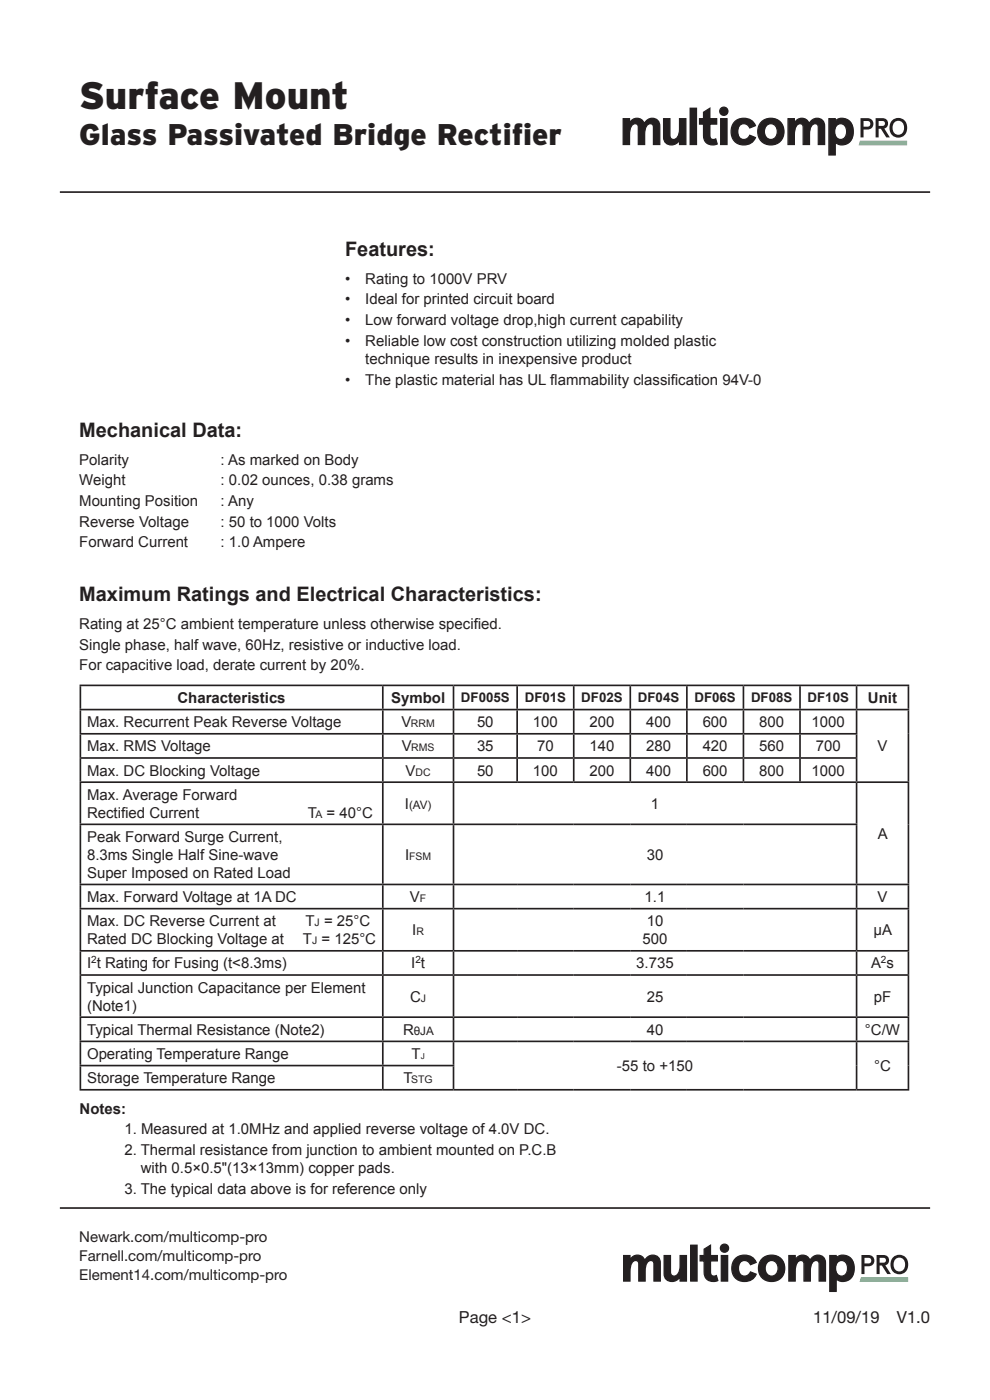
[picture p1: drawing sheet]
<svg xmlns="http://www.w3.org/2000/svg" width="210mm" height="297mm" viewBox="0 0 210 297" stroke-linecap="round" stroke-linejoin="round" font-family="sans-serif">
<path d="M12.7 40.8h184.6M12.7 256.3h184.6" fill="none" stroke="#231f20" stroke-width=".35"/>
<g fill="none" stroke="#231f20" stroke-width=".26">
<path d="M132.2 25.2h1.3v.9a1.68 1.68 0 0 1 1.6-1 1.68 1.68 0 0 1 1.5 1.1 1.7 1.7 0 0 1 1.9-1.1 1.7 1.7 0 0 1 1.5 1.7v3.9h-1.4v-3.7a.76 .76 0 0 0-.7-.8 .76 .76 0 0 0-.8 .6 7.1 7.1 0 0 0-.4 3.9h-1.3v-3.7a.76 .76 0 0 0-.7-.8 .76 .76 0 0 0-.8 .6 7.5 7.5 0 0 0-.4 3.9h-1.3zM140.8 25.2h1.3v3.5a.85 .85 0 0 0 .7 .9 .85 .85 0 0 0 1-.6 6.4 6.4 0 0 0 .3-3.8h1.4v5.5h-1.4v-.9a1.84 1.84 0 0 1-1.7 .9 1.84 1.84 0 0 1-1.6-1.1zM146.4 23h1.3v7.7h-1.3zM149.2 23.8l1.4-.8v2.2h1.4v1.1h-1.4v2.8a.82 .82 0 0 0 1.2 .4l.3 1.1a1.99 1.99 0 0 1-2.9-1.9v-2.4h-.8v-1.1h.8zM152.9 25.2h1.3v5.5h-1.3zM156 25.7a2.78 2.78 0 0 1 4.2 1l-1.2 .4a1.33 1.33 0 0 0-1.6-.8 1.33 1.33 0 0 0-.9 1.6 1.33 1.33 0 0 0 .9 1.6 1.33 1.33 0 0 0 1.6-.8l1.2 .5a2.74 2.74 0 0 1-3.4 1.4 2.74 2.74 0 0 1-1.7-3.3l.5-1.1zM161.7 25.7a2.83 2.83 0 0 1 4.1 .5 2.83 2.83 0 0 1-.8 4.1 2.83 2.83 0 0 1-4-1.1 3.1 3.1 0 0 1 .7-3.5zM162.7 26.6a1.38 1.38 0 0 1 1.5-.1 1.38 1.38 0 0 1 .7 1.4 1.4 1.4 0 0 1-1.4 1.7 1.4 1.4 0 0 1-1.4-1.7l.3-1zM167.2 25.2h1.3v.9a1.68 1.68 0 0 1 1.6-1 1.68 1.68 0 0 1 1.5 1.1 1.7 1.7 0 0 1 1.9-1.1 1.7 1.7 0 0 1 1.4 1.7v3.9h-1.3v-3.7a.76 .76 0 0 0-.7-.8 .76 .76 0 0 0-.8 .6 7.1 7.1 0 0 0-.4 3.9h-1.3v-3.7a.76 .76 0 0 0-.7-.8 .76 .76 0 0 0-.9 .6 7.5 7.5 0 0 0-.3 3.9h-1.3zM175.8 25.2h1.4v.5a2.31 2.31 0 0 1 2.7-.3 2.31 2.31 0 0 1 1.1 2.5 2.35 2.35 0 0 1-1.1 2.5 2.35 2.35 0 0 1-2.7-.2v2.7h-1.4zM177.6 26.5a1.29 1.29 0 0 1 1.5 0 1.29 1.29 0 0 1 .5 1.4 1.32 1.32 0 0 1-1.3 1.7 1.32 1.32 0 0 1-1.2-1.7v-.6z"/>
<circle cx="153.5" cy="23.6" r=".87"/>
</g>
<g fill="#231f20">
<path d="M132.2 25.2h1.3v.9a1.68 1.68 0 0 1 1.6-1 1.68 1.68 0 0 1 1.5 1.1 1.7 1.7 0 0 1 1.9-1.1 1.7 1.7 0 0 1 1.5 1.7v3.9h-1.4v-3.7a.76 .76 0 0 0-.7-.8 .76 .76 0 0 0-.8 .6 7.1 7.1 0 0 0-.4 3.9h-1.3v-3.7a.76 .76 0 0 0-.7-.8 .76 .76 0 0 0-.8 .6 7.5 7.5 0 0 0-.4 3.9h-1.3z"/>
<path d="M140.8 25.2h1.3v3.5a.85 .85 0 0 0 .7 .9 .85 .85 0 0 0 1-.6 6.4 6.4 0 0 0 .3-3.8h1.4v5.5h-1.4v-.9a1.84 1.84 0 0 1-1.7 .9 1.84 1.84 0 0 1-1.6-1.1z"/>
<path d="M146.4 23h1.4v7.7h-1.4z"/>
<path d="M149.3 23.8l1.3-.8v2.2h1.4v1.1h-1.4l.1 2.8a.82 .82 0 0 0 1.1 .4l.4 1.1a1.99 1.99 0 0 1-2.9-1.9v-2.4h-.9v-1.1h.9z"/>
<path d="M156 25.7a2.78 2.78 0 0 1 4.3 1l-1.2 .4a1.33 1.33 0 0 0-1.7-.8 1.33 1.33 0 0 0-.9 1.6 1.33 1.33 0 0 0 .9 1.6 1.33 1.33 0 0 0 1.7-.8l1.2 .5a2.74 2.74 0 0 1-3.5 1.4 2.74 2.74 0 0 1-1.6-3.3l.4-1.1z"/>
<path d="M167.2 25.2h1.3v.9a1.68 1.68 0 0 1 1.7-1 1.68 1.68 0 0 1 1.5 1.1 1.7 1.7 0 0 1 1.8-1.1 1.7 1.7 0 0 1 1.5 1.7v3.9h-1.4v-3.7a.76 .76 0 0 0-.6-.8 .76 .76 0 0 0-.9 .6 7.1 7.1 0 0 0-.3 3.9h-1.4v-3.7a.76 .76 0 0 0-.7-.8 .76 .76 0 0 0-.8 .6 7.5 7.5 0 0 0-.4 3.9h-1.3z"/>
<path d="M152.7 23.6a.87 .87 0 0 1 1.7 0 .87 .87 0 0 1-1.7 0zM152.9 25.2h1.3v5.5h-1.3z"/>
<path d="M160.7 27.9a2.85 2.85 0 0 1 5.7 0 2.85 2.85 0 0 1-5.7 0zM162.7 26.6a1.77 1.77 0 0 0 .8 3 1.71 1.71 0 0 0 1.4-1.7 1.71 1.71 0 0 0-1.4-1.7z"/>
<path d="M175.9 25.2h1.3v.5a2.31 2.31 0 0 1 2.7-.3 2.31 2.31 0 0 1 1.1 2.5 2.35 2.35 0 0 1-1.1 2.5 2.35 2.35 0 0 1-2.7-.2v2.7h-1.3zM177.6 26.5a2.03 2.03 0 0 0 .4 3 1.35 1.35 0 0 0 1.6-1.6 1.31 1.31 0 0 0-.5-1.4 1.31 1.31 0 0 0-1.5 0z"/>
<path d="M182.5 25.1h1.5a1.21 1.21 0 0 1 1.3 1.2 1.21 1.21 0 0 1-1.3 1.2h-.8v1.7h-.7zM183.2 25.7v1.2h.8a.6 .6 0 0 0 .6-.6 .6 .6 0 0 0-.6-.6z"/>
<path d="M185.7 25.1h1.5a1.13 1.13 0 0 1 1.2 .9 1.13 1.13 0 0 1-.8 1.3l1.2 1.9h-.8l-1.1-1.9h-.5v1.9h-.7zM186.4 25.7v1h1.1a.53 .53 0 0 0 .2-.6 .53 .53 0 0 0-.5-.4z"/>
<path d="M189.2 25.5a1.95 1.95 0 0 1 2.5-.1 1.95 1.95 0 0 1 .7 2.3 1.87 1.87 0 0 1-2.2 1.5 1.87 1.87 0 0 1-1.5-2.1v-.6zM189.8 25.9a1.56 1.56 0 0 0-.5 1.5 1.56 1.56 0 0 0 1.3 1.2 1.51 1.51 0 0 0 1.2-1.5 1.51 1.51 0 0 0-1.2-1.5z"/>
</g>
<path d="M182.4 29.9h10v.9h-10.3z" fill="#4aba73"/>
<g fill="none" stroke="#231f20" stroke-width=".26">
<path d="M132.3 266.4h1.3v.8a1.69 1.69 0 0 1 1.6-.9 1.69 1.69 0 0 1 1.6 1.1 1.71 1.71 0 0 1 1.8-1.1 1.71 1.71 0 0 1 1.5 1.6v3.9h-1.4v-3.6a.77 .77 0 0 0-.7-.8 .77 .77 0 0 0-.8 .6 6.9 6.9 0 0 0-.3 3.8h-1.4v-3.6a.77 .77 0 0 0-.7-.8 .77 .77 0 0 0-.8 .6 7.3 7.3 0 0 0-.4 3.8h-1.3zM140.9 266.4h1.3v3.4a.85 .85 0 0 0 .7 .9 .85 .85 0 0 0 1-.5 6.2 6.2 0 0 0 .4-3.8h1.3v5.4h-1.3v-.9a1.85 1.85 0 0 1-1.8 1 1.85 1.85 0 0 1-1.6-1.2zM146.5 264.2h1.4v7.6h-1.4zM149.4 265l1.3-.8v2.2h1.5v1.1h-1.5l.1 2.8a.83 .83 0 0 0 1.2 .3l.3 1.1a2 2 0 0 1-2.9-1.8v-2.4h-.9v-1.1h.9zM153 266.4h1.4v5.4h-1.4zM156.1 266.9a2.8 2.8 0 0 1 4.3 .9l-1.2 .5a1.33 1.33 0 0 0-1.6-.8 1.33 1.33 0 0 0-1 1.6 1.33 1.33 0 0 0 1 1.6 1.33 1.33 0 0 0 1.6-.9l1.2 .5a2.77 2.77 0 0 1-3.7 1.3 2.77 2.77 0 0 1-1.3-3.8zM162.8 267.7a1.47 1.47 0 0 1 1.8 .1 1.47 1.47 0 0 1 .4 1.8 1.37 1.37 0 0 1-1.6 1.1 1.37 1.37 0 0 1-1.1-1.6l.2-1zM167.3 266.4h1.4v.8a1.69 1.69 0 0 1 1.6-.9 1.69 1.69 0 0 1 1.5 1.1 1.71 1.71 0 0 1 1.9-1.1 1.71 1.71 0 0 1 1.4 1.6v3.9h-1.3v-3.6a.77 .77 0 0 0-.7-.8 .77 .77 0 0 0-.9 .6 6.9 6.9 0 0 0-.3 3.8h-1.4v-3.6a.77 .77 0 0 0-.6-.8 .77 .77 0 0 0-.9 .6 7.3 7.3 0 0 0-.3 3.8h-1.4zM176 266.4h1.4v.5a2.31 2.31 0 0 1 2.7-.3 2.31 2.31 0 0 1 1.1 2.5 2.35 2.35 0 0 1-1.1 2.4 2.35 2.35 0 0 1-2.7-.2v2.7h-1.4zM177.8 267.7a1.3 1.3 0 0 1 1.5-.1 1.3 1.3 0 0 1 .5 1.5 1.31 1.31 0 0 1-1.3 1.6 1.31 1.31 0 0 1-1.3-1.6l.1-.6z"/>
<circle cx="153.7" cy="264.8" r=".87"/>
<circle cx="163.7" cy="269.1" r="2.83"/>
</g>
<g fill="#231f20">
<path d="M132.3 266.4h1.3v.8a1.69 1.69 0 0 1 1.6-.9 1.69 1.69 0 0 1 1.6 1.1 1.71 1.71 0 0 1 1.8-1.1 1.71 1.71 0 0 1 1.5 1.6v3.9h-1.4v-3.6a.77 .77 0 0 0-.7-.8 .77 .77 0 0 0-.8 .6 6.9 6.9 0 0 0-.3 3.8h-1.4v-3.6a.77 .77 0 0 0-.7-.8 .77 .77 0 0 0-.8 .6 7.3 7.3 0 0 0-.4 3.8h-1.3z"/>
<path d="M140.9 266.4h1.3v3.4a.85 .85 0 0 0 .7 .9 .85 .85 0 0 0 1-.5 6.2 6.2 0 0 0 .4-3.8h1.3v5.4h-1.3v-.9a1.85 1.85 0 0 1-1.8 1 1.85 1.85 0 0 1-1.6-1.2z"/>
<path d="M146.5 264.2h1.4v7.6h-1.4z"/>
<path d="M149.4 265l1.3-.8v2.2h1.5v1.1h-1.5l.1 2.8a.83 .83 0 0 0 1.2 .3l.3 1.1a2 2 0 0 1-2.9-1.8v-2.4h-.9v-1.1h.9z"/>
<path d="M156.1 266.9a2.8 2.8 0 0 1 4.3 .9l-1.2 .5a1.33 1.33 0 0 0-1.6-.8 1.33 1.33 0 0 0-.9 1.6 1.33 1.33 0 0 0 .9 1.6 1.33 1.33 0 0 0 1.6-.9l1.2 .5a2.77 2.77 0 0 1-3.7 1.3 2.77 2.77 0 0 1-1.2-3.8z"/>
<path d="M167.4 266.4h1.3v.8a1.69 1.69 0 0 1 1.6-.9 1.69 1.69 0 0 1 1.5 1.1 1.71 1.71 0 0 1 1.9-1.1 1.71 1.71 0 0 1 1.4 1.6v3.9h-1.3v-3.6a.77 .77 0 0 0-.7-.8 .77 .77 0 0 0-.8 .6 6.9 6.9 0 0 0-.4 3.8h-1.3v-3.6a.77 .77 0 0 0-.7-.8 .77 .77 0 0 0-.8 .6 7.3 7.3 0 0 0-.4 3.8h-1.3z"/>
<path d="M152.8 264.8a.9 .9 0 0 1 1.8 0 .9 .9 0 0 1-1.8 0zM153 266.4h1.4v5.4h-1.4z"/>
<path d="M160.9 269.1a2.83 2.83 0 0 1 5.6 0 2.83 2.83 0 0 1-5.6 0zM162.8 267.7a1.75 1.75 0 0 0 .9 3 1.69 1.69 0 0 0 1.4-1.6 1.69 1.69 0 0 0-1.4-1.7z"/>
<path d="M176.1 266.4h1.3v.5a2.31 2.31 0 0 1 2.7-.3 2.31 2.31 0 0 1 1.1 2.5 2.35 2.35 0 0 1-1.1 2.4 2.35 2.35 0 0 1-2.7-.2v2.7h-1.3zM177.8 267.7a1.79 1.79 0 0 0 .8 3 1.75 1.75 0 0 0 1.3-1.5 1.75 1.75 0 0 0-.9-1.7h-.9z"/>
<path d="M182.7 266.2h1.5a1.2 1.2 0 0 1 1.3 1.2 1.2 1.2 0 0 1-1.3 1.2h-.8v1.7h-.7zM183.4 266.8v1.2h.8a.6 .6 0 0 0 .6-.6 .6 .6 0 0 0-.6-.6z"/>
<path d="M185.9 266.2h1.5a1.12 1.12 0 0 1 1.2 .9 1.12 1.12 0 0 1-.8 1.3l1.2 1.9h-.8l-1.1-1.8h-.5v1.8h-.7zM186.6 266.8v1.1l1.1-.1a.52 .52 0 0 0 .2-.6 .52 .52 0 0 0-.5-.4z"/>
<path d="M189.5 266.7a1.95 1.95 0 0 1 2.4-.2 1.95 1.95 0 0 1 .7 2.4 1.92 1.92 0 0 1-2.5 1.3 1.92 1.92 0 0 1-1.1-2.6zM190.1 267a1.54 1.54 0 0 0-.6 1.6 1.54 1.54 0 0 0 1.3 1.1 1.49 1.49 0 0 0 1.2-1.4 1.49 1.49 0 0 0-1.2-1.5z"/>
</g>
<path d="M182.6 271h10v.9h-10.3z" fill="#4aba73"/>
<g fill="none" stroke="#231f20" stroke-width=".35">
<path d="M16.9 145.4h176M16.9 150.5h176M16.9 155.7h165M17 145.6v4.8M17 150.7v4.8M17 155.8v4.8M81.2 145.6v4.8M81.2 150.7v4.8M81.2 155.8v4.8M96.2 145.6v4.8M96.2 150.7v4.8M96.2 155.8v4.8"/>
<path d="M109.7 145.6v4.8M109.7 150.7v4.8M109.7 155.8v4.8M121.7 145.6v4.8M121.7 150.7v4.8M121.7 155.8v4.8M133.7 145.6v4.8M133.7 150.7v4.8M133.7 155.8v4.8M145.7 145.6v4.8M145.7 150.7v4.8M145.7 155.8v4.8"/>
<path d="M157.7 145.6v4.8M157.7 150.7v4.8M157.7 155.8v4.8M169.7 145.6v4.8M169.7 150.7v4.8M169.7 155.8v4.8M181.7 145.6v4.8M181.7 150.7v4.8M181.7 155.8v4.8M192.7 145.6v4.8M192.7 150.7v15.1M16.9 160.8h165"/>
<path d="M16.9 165.9h176M16.9 174.9h165M17 161v4.8M17 166.1v8.6M17 175.1v12.4M81.2 161v4.8M81.2 166.1v8.6M81.2 175.1v12.4M96.2 161v4.8M96.2 166.1v8.6M96.2 175.1v12.4M109.7 161v4.8"/>
<path d="M121.7 161v4.8M133.7 161v4.8M145.7 161v4.8M157.7 161v4.8M169.7 161v4.8M181.7 161v4.8M181.7 166.1v8.6M181.7 175.1v12.4M192.7 166.1v21.4M16.9 187.6h176M16.9 192.8h176M17 187.8v4.8"/>
<path d="M17 192.9v8.6M81.2 187.8v4.8M81.2 192.9v8.6M96.2 187.8v4.8M96.2 192.9v8.6M181.7 187.8v4.8M181.7 192.9v8.6M192.7 187.8v4.8M192.7 192.9v8.6M16.9 201.7h176M16.9 206.8h176M16.9 215.8h176"/>
<path d="M17 201.9v4.8M17 207v8.6M17 216v4.7M81.2 201.9v4.8M81.2 207v8.6M81.2 216v4.7M96.2 201.9v4.8M96.2 207v8.6M96.2 216v4.7M181.7 201.9v4.8M181.7 207v8.6M181.7 216v4.7"/>
<path d="M192.7 201.9v4.8M192.7 207v8.6M192.7 216v4.7M16.9 220.9h176M16.9 226.1h79.5M16.9 231.2h176M17 221.1v4.8M17 226.2v4.8M81.2 221.1v4.8M81.2 226.2v4.8M96.2 221.1v4.8M96.2 226.2v4.8"/>
<path d="M181.7 221.1v9.9M192.7 221.1v9.9"/>
</g>
<text font-size="8.1" fill="#231f20" x="16.8" y="23.2">Surface Mount</text>
<g font-size="6.3" fill="#231f20">
<text x="16.8" y="30.8">Glass Passivated Bridge Rectif</text>
<text x="108.6" y="30.8">ier</text>
</g>
<g font-size="4.2" fill="#231f20">
<text x="73.2" y="54.3">Features:</text>
<text x="16.8" y="92.7">Mechanical Data:</text>
<text x="16.8" y="127.6">Maximum Ratings and Electrical Characteristics:</text>
</g>
<g font-size="3.5" fill="#231f20">
<text x="97.4" y="280.6">Page &lt;1&gt;</text>
<text x="172.5" y="280.6">11/09/19</text>
<text x="190.2" y="280.6">V1.0</text>
</g>
<g font-size="3.2" fill="#231f20">
<text x="73.2" y="60.2">•</text>
<text x="73.2" y="64.6">•</text>
<text x="77.5" y="60.2">Rating to 1000V PRV</text>
<text x="77.5" y="64.6">Ideal for printed circuit board</text>
<text x="73.2" y="69">•</text>
<text x="77.5" y="69">Low forward voltage drop,high current capability</text>
<text x="73.2" y="73.3">•</text>
<text x="77.5" y="73.3">Reliable low cost construction utilizing molded plastic</text>
<text x="77.5" y="77.2">technique results in inexpensive product</text>
<text x="73.2" y="81.6">•</text>
<text x="77.5" y="81.6">The plastic material has UL f</text>
<text x="116.7" y="81.6">lammability classif</text>
<text x="142.3" y="81.6">ication 94V-0</text>
<text x="16.8" y="98.6">Polarity</text>
<text x="46.8" y="98.6">: As marked on Body</text>
<text x="16.8" y="102.9">Weight</text>
<text x="16.8" y="107.3">Mounting Position</text>
<text x="46.8" y="102.9">: 0.02 ounces, 0.38 grams</text>
<text x="46.8" y="107.3">: Any</text>
<text x="16.8" y="111.7">Reverse Voltage</text>
<text x="46.8" y="111.7">: 50 to 1000 Volts</text>
<text x="16.8" y="116.1">Forward Current</text>
<text x="46.8" y="116.1">: 1.0 Ampere</text>
<text x="16.8" y="133.5">Rating at 25°C ambient temperature unless otherwise specif</text>
<text x="16.8" y="137.8">Single phase, half wave, 60Hz, resistive or inductive load.</text>
<text x="100.5" y="133.5">ied.</text>
<text x="16.8" y="142.2">For capacitive load, derate current by 20%.</text>
<text x="37.7" y="149.1">Characteristics</text>
<text x="83" y="149.1">Symbol</text>
<text x="184.1" y="149.1">Unit</text>
<text x="18.5" y="154.3">Max. Recurrent Peak Reverse Voltage</text>
<text x="85.2" y="154.3">V</text>
<text x="101.2" y="154.3">50</text>
<text x="113.1" y="154.3">100</text>
<text x="125.1" y="154.3">200</text>
<text x="137.1" y="154.3">400</text>
<text x="149.1" y="154.3">600</text>
<text x="161.1" y="154.3">800</text>
<text x="172.2" y="154.3">1000</text>
<text x="18.5" y="159.4">Max. RMS Voltage</text>
<text x="85.2" y="159.4">V</text>
<text x="101.2" y="159.4">35</text>
<text x="113.9" y="159.4">70</text>
<text x="125.1" y="159.4">140</text>
<text x="137.1" y="159.4">280</text>
<text x="149.1" y="159.4">420</text>
<text x="161.1" y="159.4">560</text>
<text x="173.1" y="159.4">700</text>
<text x="186.1" y="159.4">V</text>
<text x="18.5" y="164.5">Max. DC Blocking Voltage</text>
<text x="86" y="164.5">V</text>
<text x="101.2" y="164.5">50</text>
<text x="113.1" y="164.5">100</text>
<text x="125.1" y="164.5">200</text>
<text x="137.1" y="164.5">400</text>
<text x="149.1" y="164.5">600</text>
<text x="161.1" y="164.5">800</text>
<text x="172.2" y="164.5">1000</text>
<text x="18.5" y="169.7">Max. Average Forward</text>
<text x="18.5" y="173.5">Rectif</text>
<text x="25.7" y="173.5">ied Current</text>
<text x="65.3" y="173.5">T = 40°C</text>
<text x="85.9" y="171.6">I</text>
<text x="138.1" y="171.6">1</text>
<text x="18.5" y="178.6">Peak Forward Surge Current,</text>
<text x="186.2" y="177.9">A</text>
<text x="18.5" y="182.4">8.3ms Single Half Sine-wave</text>
<text x="85.9" y="182.4">I</text>
<text x="137.2" y="182.4">30</text>
<text x="18.5" y="186.2">Super Imposed on Rated Load</text>
<text x="18.5" y="191.4">Max. Forward Voltage at 1A DC</text>
<text x="87" y="191.4">V</text>
<text x="136.7" y="191.4">1.1</text>
<text x="186.1" y="191.4">V</text>
<text x="18.5" y="196.5">Max. DC Reverse Current at</text>
<text x="64.8" y="196.5">T = 25°C</text>
<text x="137.2" y="196.5">10</text>
<text x="18.5" y="200.3">Rated DC Blocking Voltage at</text>
<text x="64.3" y="200.3">T = 125°C</text>
<text x="87.5" y="198.4">I</text>
<text x="136.3" y="200.3">500</text>
<text x="185.3" y="198.4">μA</text>
<text x="18.5" y="205.4">I t Rating for Fusing (t&lt;8.3ms)</text>
<text x="87.2" y="205.4">I t</text>
<text x="135" y="205.4">3.735</text>
<text x="184.8" y="205.4">A s</text>
<text x="18.5" y="210.6">Typical Junction Capacitance per Element</text>
<text x="18.5" y="214.4">(Note1)</text>
<text x="87" y="212.5">C</text>
<text x="137.2" y="212.5">25</text>
<text x="185.3" y="212.5">pF</text>
<text x="18.5" y="219.5">Typical Thermal Resistance (Note2)</text>
<text x="85.5" y="219.5">R</text>
<text x="137.2" y="219.5">40</text>
<text x="183.5" y="219.5">°C/W</text>
<text x="18.5" y="224.6">Operating Temperature Range</text>
<text x="87.3" y="224.6">T</text>
<text x="130.9" y="227.2">-55 to +150</text>
<text x="185.4" y="227.2">°C</text>
<text x="18.5" y="229.8">Storage Temperature Range</text>
<text x="85.6" y="229.8">T</text>
<text x="16.9" y="236.2">Notes:</text>
<text x="26.4" y="240.6">1. Measured at 1.0MHz and applied reverse voltage of 4.0V DC.</text>
<text x="26.4" y="245">2. Thermal resistance from junction to ambient mounted on P.C.B</text>
<text x="29.9" y="248.9">with 0.5×0.5&quot;(13×13mm) copper pads.</text>
<text x="26.4" y="253.3">3. The typical data above is for reference only</text>
<text x="16.8" y="263.5">Newark.com/multicomp-pro</text>
<text x="16.8" y="267.5">Farnell.com/multicomp-pro</text>
<text x="16.8" y="271.6">Element14.com/multicomp-pro</text>
</g>
<g font-size="2.8" fill="#231f20">
<text x="97.8" y="149">DF005S</text>
<text x="111.3" y="149">DF01S</text>
<text x="123.3" y="149">DF02S</text>
<text x="135.3" y="149">DF04S</text>
<text x="147.3" y="149">DF06S</text>
<text x="159.3" y="149">DF08S</text>
<text x="171.3" y="149">DF10S</text>
</g>
<g font-size="2.5" fill="#231f20">
<text x="86.8" y="171.6">(AV)</text>
<text x="87.8" y="219.5">θJA</text>
</g>
<g font-size="2.2" fill="#231f20">
<text x="87.2" y="154.3">rrm</text>
<text x="87.2" y="159.4">rms</text>
<text x="88.2" y="164.5">dc</text>
<text x="66.9" y="173.5">a</text>
<text x="86.8" y="182.4">fsm</text>
<text x="89.1" y="191.4">f</text>
<text x="66.7" y="196.5">j</text>
<text x="66.2" y="200.3">j</text>
<text x="88.3" y="198.4">r</text>
<text x="89.3" y="212.5">j</text>
<text x="87.2" y="229.8">stg</text>
</g>
<g font-size="2.1" fill="#231f20">
<text x="19.3" y="204.4">2</text>
<text x="88.1" y="204.4">2</text>
<text x="186.9" y="204.4">2</text>
</g>
<text font-size="1.7" fill="#231f20" x="89.2" y="224.6">j</text>
</svg>
